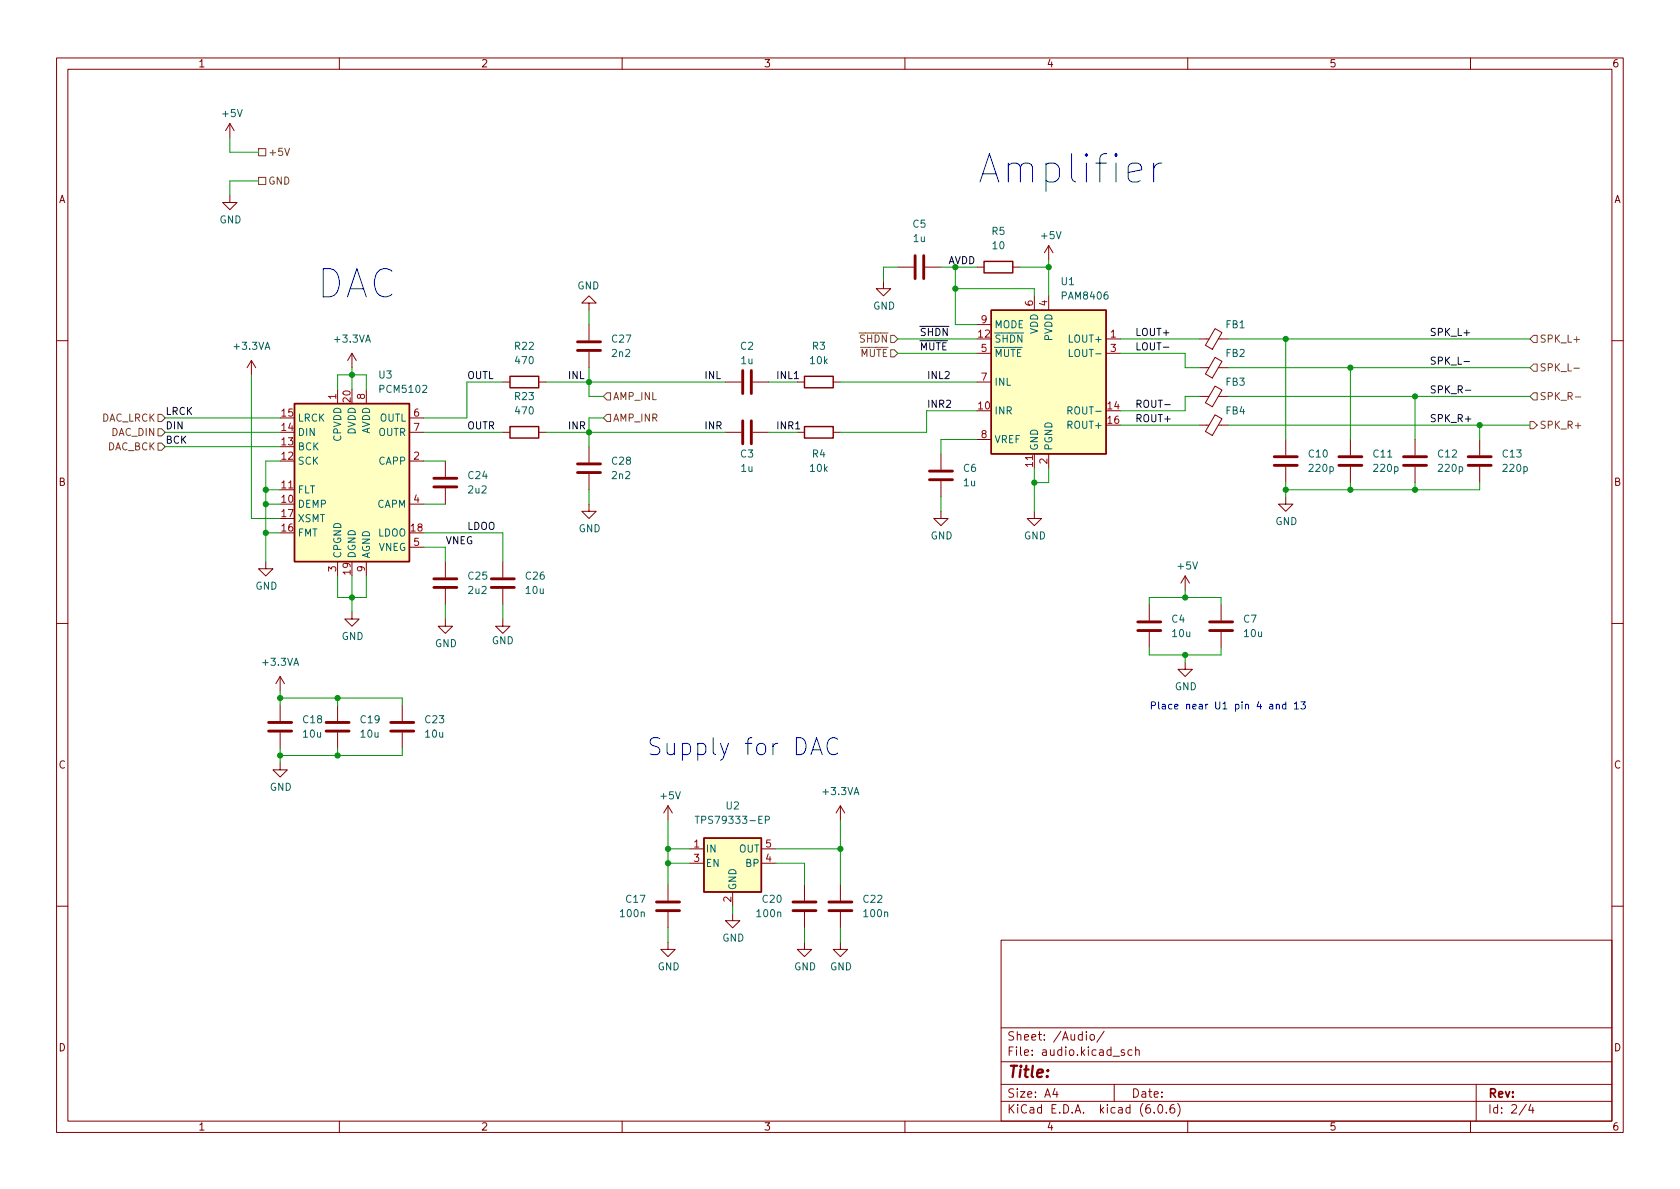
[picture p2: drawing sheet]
<svg xmlns="http://www.w3.org/2000/svg" width="297mm" height="210mm" viewBox="0 0 297 210" stroke-linecap="round" stroke-linejoin="round" font-family="sans-serif">
<g fill="none" stroke="#840000" stroke-width=".18">
<path d="M10 10.2h277v190.1h-277zM12 12.2h273v186.1h-273zM60 10.2v2M110 10.2v2M160 10.2v2M210 10.2v2M260 10.2v2M40.6 34.5v1.3h1.3l-1.3 1.3-1.2-1.3h1.2M40.6 21.8l-.7 1.3M40.6 21.8v2.6M40.6 21.8l.8 1.3M104.1 53.6h1.3l-1.3-1.3-1.2 1.3h1.2v1.3"/>
<path d="M104.1 57.4v2.8M156.2 49.8v1.2h1.3l-1.3 1.3-1.3-1.3h1.3M158.7 47.2h2.8M163.6 47.2h2.8M172.7 57.4h2.6M172.7 47.2h1.3M179.1 47.2h1.2M182.9 52.3v2.6M185.4 43.4v2.6M185.4 52.3v2.6M185.4 43.4l-.7 1.3M185.4 43.4l.8 1.3"/>
<path d="M195.6 59.9h2.5M212.1 59.9h1.6M214.8 58.1l1.3 .7-1.7 3-1.3-.7zM215.4 59.9h1.8M10 60.2h2M44.4 63.7l-.7 1.3M44.4 63.7v2.6M44.4 63.7l.8 1.3M59.7 68.8v2.6M62.2 62.5l-.7 1.2M62.2 62.5v2.5M62.2 62.5l.8 1.2"/>
<path d="M64.8 68.8v2.6M72.4 76.4h2.5M72.4 73.9h2.5M88.9 76.4h1.3M88.9 67.6h1.3M95.2 76.4h1.3M95.2 67.6h1.3M104.1 62.2v2.8M104.1 79v2.8M128.3 76.4h2.8M128.3 67.6h2.8M133.1 76.4h2.8"/>
<path d="M133.1 67.6h2.8M141 76.4h1.2M141 67.6h1.2M147.3 76.4h1.3M147.3 67.6h1.3M172.7 67.6h2.6M172.7 62.5h2.6M172.7 77.7h2.6M195.6 62.5h2.5M212.1 65h1.6M212.1 70.1h1.6M212.1 75.2h1.6"/>
<path d="M214.8 63.2l1.3 .7-1.7 2.9-1.3-.7zM214.8 68.3l1.3 .7-1.7 2.9-1.3-.7zM214.8 73.3l1.3 .8-1.7 2.9-1.3-.7zM215.4 65h1.8M215.4 70.1h1.8M215.4 75.2h1.8M227.3 77.7v2.8M238.8 77.7v2.8M250.2 77.7v2.8M261.6 77.7v2.8M285 60.2h2M47 99.3v1.3h1.3l-1.3 1.2-1.3-1.2h1.3"/>
<path d="M49.5 86.6h2.6M59.7 99.3v2.5M64.8 99.3v2.5M72.4 81.5h2.5M72.4 89.1h2.5M72.4 96.8h2.5M78.7 81.5v2.8M78.7 86.4v2.7M78.7 99.3v2.8M88.9 99.3v2.8M104.1 89.1v1.3h1.3l-1.3 1.3-1.2-1.3h1.2M104.1 83.8v2.8"/>
<path d="M166.4 90.4v1.3h1.2l-1.2 1.3-1.3-1.3h1.3M166.4 80.3v2.8M166.4 85.1v2.8M182.9 90.4v1.3h1.2l-1.2 1.3-1.3-1.3h1.3M182.9 80.3v2.5M185.4 80.3v2.5M227.3 87.9v1.2h1.3l-1.3 1.3-1.2-1.3h1.2M227.3 82.5v2.8M238.8 82.5v2.8M250.2 82.5v2.8M261.6 82.5v2.8M10 110.2h2"/>
<path d="M49.5 119.6l-.7 1.3M49.5 119.6v2.6M49.5 119.6l.8 1.3M62.2 108.2v1.3h1.3l-1.3 1.2-1.2-1.2h1.2M78.7 109.5v1.2h1.3l-1.3 1.3-1.2-1.3h1.2M78.7 104.1v2.8M88.9 109.5v1.2h1.3l-1.3 1.3-1.3-1.3h1.3M88.9 104.1v2.8M203.2 106.9v2.8M203.2 111.8v2.7M209.5 117.1v1.3h1.3l-1.3 1.2-1.2-1.2h1.2M209.5 101.8l-.7 1.3"/>
<path d="M209.5 101.8v2.6M209.5 101.8l.8 1.3M215.9 106.9v2.8M215.9 111.8v2.7M285 110.2h2M49.5 134.9v1.2h1.3l-1.3 1.3-1.2-1.3h1.2M49.5 124.7v2.8M49.5 129.5v2.8M59.7 124.7v2.8M59.7 129.5v2.8M71.1 124.7v2.8M71.1 129.5v2.8"/>
<path d="M118.1 142.5v2.5M118.1 156.5v2.8M118.1 142.5l-.8 1.3M118.1 142.5l.8 1.3M121.9 150.1h2.6M121.9 152.6h2.6M129.5 157.7v2.6M134.6 150.1h2.6M134.6 152.6h2.6M142.2 156.5v2.8M148.6 142.5l-.8 1.3M148.6 142.5v2.5"/>
<path d="M148.6 156.5v2.8M148.6 142.5l.8 1.3M10 160.2h2M118.1 166.6v1.3h1.3l-1.3 1.3-1.3-1.3h1.3M118.1 161.3v2.8M129.5 161.5v1.3h1.3l-1.3 1.3-1.2-1.3h1.2M142.2 166.6v1.3h1.3l-1.3 1.3-1.2-1.3h1.2M142.2 161.3v2.8M148.6 166.6v1.3h1.3l-1.3 1.3-1.3-1.3h1.3M148.6 161.3v2.8M177 166.3h108v32h-108zM285 160.2h2"/>
<path d="M60 198.3v2M110 198.3v2M160 198.3v2M177 194.8h108M177 191.8h108M177 187.8h108M177 181.8h108M186.5 192.5l-.4 1h1M186.9 193v1M192.1 182.4v.2M192.1 182.9v1M192.8 183.1l.2-.2 .4 .2 .1 .5-.1 .3h-.4l-.2-.1z"/>
<path d="M195.2 182.4l-1.3 1.9M197 191.8v3M198.8 185.7l-.4-.1-.2 .2 .1 .3 .5 .1v.4h-.6M200.1 185.7l-.4-.1-.3 .3v.4l.2 .3h.5M200.8 185.8l.2-.2 .4 .1v.9M200.8 185.1v1.5M204.1 196.7v.1M204.9 195.4l.2-.1a.81 .81 0 0 1 .6 .7 .81 .81 0 0 1-.3 .8h-.2a.81 .81 0 0 1-.6-.6 .81 .81 0 0 1 .3-.8zM206.2 196.7v.1M207.6 195.3a.59 .59 0 0 0-.7 .7v.5l.1 .3h.4l.2-.1 .1-.5-.1-.2-.5-.1-.2 .3M208.2 195.1a1.72 1.72 0 0 1 0 2.3M210 198.3v2"/>
<path d="M260 198.3v2M261 191.8v6.5M269.9 195.3l-1.3 1.9M270.6 195.3l-.3 1h.9M271 195.8v1"/>
</g>
<g fill="none" stroke="#840000" stroke-width=".51">
<path d="M161.8 45.2v4.1M163.3 45.2v4.1M102.1 62h4.1M102.1 60.4h4.1M131.3 65.5v4.1M131.3 74.4v4.1M132.8 65.5v4.1M132.8 74.4v4.1M76.7 86.1h4.1M76.7 84.6h4.1M102.1 83.6h4.1M102.1 82h4.1"/>
<path d="M164.3 84.8h4.1M164.3 83.3h4.1M225.3 82.3h4.1M225.3 80.8h4.1M236.7 82.3h4.1M236.7 80.8h4.1M248.2 82.3h4M248.2 80.8h4M259.6 82.3h4.1M259.6 80.8h4.1M76.7 103.9h4.1M76.7 102.4h4.1"/>
<path d="M86.9 103.9h4M86.9 102.4h4M201.2 111.5h4M201.2 110h4M213.9 111.5h4M213.9 110h4M47.5 129.3h4.1M47.5 127.8h4.1M57.7 129.3h4M57.7 127.8h4M69.1 129.3h4.1M69.1 127.8h4.1"/>
<path d="M116.1 159.5h4M140.2 159.5h4.1M146.6 159.5h4M116.1 161h4M140.2 161h4.1M146.6 161h4"/>
</g>
<path d="M174 46.2h5.1v2.1h-5.1zM175.3 54.9h20.3v25.4h-20.3zM52.1 71.4h20.3v27.9h-20.3zM90.2 75.4h5v2.1h-5zM90.2 66.5h5v2.1h-5zM142.2 75.4h5.1v2.1h-5.1zM142.2 66.5h5.1v2.1h-5.1zM124.5 148.2h10.1v9.5h-10.1z" fill="none" stroke="#840000" stroke-width=".25"/>
<g fill="#ffffc2" stroke="#ffffc2" stroke-width=".18">
<path d="M124.5 148.2h10.1v9.5h-10.1z"/>
<path d="M175.3 54.9h20.3v25.4h-20.3z"/>
<path d="M52.1 71.4h20.3v27.9h-20.3z"/>
</g>
<path d="M188.8 72.6l.6-.1 .2-.1-.1-.3-.7-.2v1.3M189.1 61.8v1.3h.6M122.9 144.3h.7M123.3 144.3v1.3M135.3 145l.6-.1 .1-.1v-.3l-.7-.2v1.3" fill="none" stroke="#006464" stroke-width=".18"/>
<g fill="none" stroke="#725600" stroke-width=".18">
<path d="M45.7 31.4h1.3v1.2h-1.3zM45.7 26.3h1.3v1.3h-1.3zM50.3 26.2l.5 1.3 .4-1.3M157.5 59.3h.6l.6 .6-.6 .7h-.6zM271.1 59.3h.7v1.3h-.7l-.6-.7zM27.9 78.4h.7l.6 .6-.6 .6h-.7zM27.9 75.8h.7l.6 .6-.6 .7h-.7zM27.9 73.3h.7l.6 .6-.6 .6h-.7zM107.3 73.3h.6v1.2h-.6l-.6-.6zM107.3 69.5h.6v1.2h-.6l-.6-.6zM157.5 61.8h.6l.6 .7-.6 .6h-.6zM270.5 74.5h.6l.7 .7-.7 .6h-.6z"/>
<path d="M271.1 64.4h.7v1.3h-.7l-.6-.7zM271.1 69.5h.7v1.2h-.7l-.6-.6zM278.3 65.1h1M278.3 60h1M278.5 70.2h1"/>
</g>
<path d="M258.9 58.9h.9M140.4 67h.8M205.7 61.4h1M205.9 71.6h1M258.9 63.9h.9M259.1 69h1" fill="none" stroke="#0f0f0f" stroke-width=".18"/>
<path d="M204 28.8v3.4M205.4 28.8a1.28 1.28 0 0 0-1.4 1M143.4 133.5l1-3 1 3M143.7 132.6h1.4M148.1 130.7a1.12 1.12 0 0 0-1.3-.1 1.12 1.12 0 0 0-.6 1.1 1.27 1.27 0 0 0 .4 1.4 1.27 1.27 0 0 0 1.3 .2l.2-.1M225.7 124.7l.1-.2 .3 .1 .1 .8M225.7 124.5v.9M227.3 124.6l-.3-.1-.3 .3 .2 .5h.4M227.3 124.1v1.3M228.9 124.5l.3-.4v1.3M228.9 125.4h.7M230 124.1h.8l-.4 .5 .3 .1v.6l-.1 .1-.6-.1" fill="none" stroke="#0000c2" stroke-width=".18"/>
<g fill="none" stroke="#009600" stroke-width=".18">
<path d="M40.6 24.4v2.5h5.1M45.7 32h-5.1v2.5M104.1 54.9v2.5M158.7 47.2h-2.5v2.6M158.7 59.9h14M166.4 47.2h6.3M168.9 51h14v1.3M168.9 47.2v10.2h3.8M180.3 47.2h5.1M185.4 46v6.3M198.1 59.9h14M217.2 59.9h53.3"/>
<path d="M227.3 59.9v17.8M29.2 73.9h20.3M29.2 76.4h20.3M29.2 79h20.3M44.4 66.3v25.4h5.1M59.7 68.8v-2.5h5.1v2.5M62.2 65v3.8M74.9 76.4h14M88.9 67.6h-6.4v6.3h-7.6M96.5 67.6h31.8M96.5 76.4h31.8M104.1 65v5.1h2.6"/>
<path d="M106.7 73.9h-2.6v5.1M135.9 67.6h5.1M135.9 76.4h5.1M148.6 67.6h24.1M158.7 62.5h14M172.7 77.7h-6.3v2.6M172.7 72.6h-8.9v3.8h-15.2M198.1 62.5h11.4v2.5h2.6M198.1 75.2h14M212.1 70.1h-2.6v2.5h-11.4M217.2 65h53.3M217.2 75.2h53.3"/>
<path d="M217.2 70.1h53.3M238.8 65v12.7M250.2 70.1v7.6M261.6 75.2v2.5M47 86.6h2.5M47 94.2h2.5M47 89.1h2.5M49.5 81.5h-2.5v17.8M74.9 94.2h14v5.1M74.9 96.8h3.8v2.5M74.9 81.5h3.8M74.9 89.1h3.8"/>
<path d="M104.1 86.6v2.5M166.4 87.9v2.5M182.9 82.8v7.6M185.4 82.8v2.5h-2.5M227.3 85.3v2.6M238.8 85.3v1.3M250.2 85.3v1.3M261.6 85.3v1.3h-34.3M59.7 101.8v3.9h5.1v-3.9M62.2 101.8v6.4M78.7 106.9v2.6M88.9 106.9v2.6"/>
<path d="M203.2 106.9v-1.2h12.7v1.2M203.2 114.5v1.3h12.7v-1.3M209.5 104.4v1.3M209.5 115.8v1.3M49.5 123.4h21.6v1.3M49.5 122.2v2.5M49.5 132.3v2.6M59.7 123.4v1.3M59.7 132.3v1.3M71.1 132.3v1.3h-21.6M118.1 145v11.5M118.1 150.1h3.8"/>
<path d="M118.1 152.6h3.8M137.2 150.1h11.4M137.2 152.6h5v3.9M148.6 145v11.5M118.1 164.1v2.5M129.5 160.3v1.2M142.2 164.1v2.5M148.6 164.1v2.5"/>
</g>
<g fill="#009600" stroke="#009600" stroke-width=".18">
<circle cx="148.6" cy="150.1" r=".46"/>
<circle cx="62.2" cy="105.7" r=".46"/>
<circle cx="118.1" cy="150.1" r=".46"/>
<circle cx="118.1" cy="152.6" r=".46"/>
<circle cx="185.4" cy="47.2" r=".46"/>
<circle cx="182.9" cy="85.3" r=".46"/>
<circle cx="168.9" cy="47.2" r=".46"/>
<circle cx="168.9" cy="51" r=".46"/>
<circle cx="47" cy="86.6" r=".46"/>
<circle cx="62.2" cy="66.3" r=".46"/>
<circle cx="209.5" cy="105.7" r=".46"/>
<circle cx="227.3" cy="59.9" r=".46"/>
<circle cx="209.5" cy="115.8" r=".46"/>
<circle cx="250.2" cy="86.6" r=".46"/>
<circle cx="238.8" cy="86.6" r=".46"/>
<circle cx="227.3" cy="86.6" r=".46"/>
<circle cx="238.8" cy="65" r=".46"/>
<circle cx="250.2" cy="70.1" r=".46"/>
<circle cx="261.6" cy="75.2" r=".46"/>
<circle cx="104.1" cy="67.6" r=".46"/>
<circle cx="104.1" cy="76.4" r=".46"/>
<circle cx="49.5" cy="123.4" r=".46"/>
<circle cx="59.7" cy="123.4" r=".46"/>
<circle cx="47" cy="89.1" r=".46"/>
<circle cx="47" cy="94.2" r=".46"/>
<circle cx="49.5" cy="133.6" r=".46"/>
<circle cx="59.7" cy="133.6" r=".46"/>
</g>
<g font-size="7" fill="#0000c2">
<text x="172.7" y="32.4">Amplifier</text>
<text x="55.9" y="52.7">DAC</text>
</g>
<text font-size="4.2" fill="#0000c2" x="114.3" y="133.6">Supply for DAC</text>
<text font-size="2.8" fill="#840000" x="178" y="190.6">Title:</text>
<g font-size="2.1" fill="#840000">
<text x="178" y="184">Sheet: /Audio/</text>
<text x="178" y="186.7">File: audio.kicad_sch</text>
<text x="178" y="196.9">KiCad E.D.A. kicad (6.0.6)</text>
<text x="178" y="194.1">Size: A4</text>
<text x="200" y="194.1">Date:</text>
<text x="263" y="194.1">Rev:</text>
<text x="263" y="196.9">Id: 2/4</text>
</g>
<g font-size="1.8" fill="#840000">
<text x="35" y="11.9">1</text>
<text x="85" y="11.9">2</text>
<text x="135" y="11.9">3</text>
<text x="185" y="11.9">4</text>
<text x="235" y="11.9">5</text>
<text x="285" y="11.9">6</text>
<text x="10.3" y="35.9">A</text>
<text x="285.3" y="35.9">A</text>
<text x="10.3" y="85.9">B</text>
<text x="285.3" y="85.9">B</text>
<text x="10.3" y="135.9">C</text>
<text x="285.3" y="135.9">C</text>
<text x="10.3" y="185.9">D</text>
<text x="285.3" y="185.9">D</text>
<text x="35" y="199.9">1</text>
<text x="85" y="199.9">2</text>
<text x="135" y="199.9">3</text>
<text x="185" y="199.9">4</text>
<text x="235" y="199.9">5</text>
<text x="285" y="199.9">6</text>
</g>
<g font-size="1.8" fill="#006464">
<text x="39.4" y="20.7">+5V</text>
<text x="38.8" y="39.5">GND</text>
<text x="161.4" y="40.3">C5</text>
<text x="175.4" y="41.5">R5</text>
<text x="161.5" y="42.8">1u</text>
<text x="175.5" y="44.1">10</text>
<text x="184.2" y="42.3">+5V</text>
<text x="102.1" y="51.2">GND</text>
<text x="187.7" y="50.4">U1</text>
<text x="187.9" y="53">PAM8406</text>
<text x="154.4" y="54.7">GND</text>
<text x="175.8" y="58">MODE</text>
<text x="183.5" y="59.1" transform="rotate(-90 183.5 59.1)">VDD</text>
<text x="216.8" y="58">FB1</text>
<text x="41.5" y="61.8">+3.3VA</text>
<text x="59.3" y="60.6">+3.3VA</text>
<text x="91.1" y="61.8">R22</text>
<text x="91.2" y="64.4">470</text>
<text x="108.3" y="60.6">C27</text>
<text x="108.3" y="63.1">2n2</text>
<text x="130.9" y="61.8">C2</text>
<text x="131" y="64.4">1u</text>
<text x="143.3" y="64.4">10k</text>
<text x="143.6" y="61.8">R3</text>
<text x="175.8" y="60.6">~{SHDN}</text>
<text x="175.8" y="63.1">~{MUTE}</text>
<text x="186.1" y="60.3" transform="rotate(-90 186.1 60.3)">PVDD</text>
<text x="189.2" y="60.6">LOUT+</text>
<text x="189.7" y="63.1">LOUT-</text>
<text x="216.8" y="63.1">FB2</text>
<text x="67" y="66.9">U3</text>
<text x="67.4" y="69.5">PCM5102</text>
<text x="91.1" y="70.7">R23</text>
<text x="175.8" y="68.2">INL</text>
<text x="216.8" y="68.2">FB3</text>
<text x="52.6" y="77.1">DIN</text>
<text x="52.6" y="74.5">LRCK</text>
<text x="62.9" y="76.9" transform="rotate(-90 62.9 76.9)">DVDD</text>
<text x="65.4" y="76.9" transform="rotate(-90 65.4 76.9)">AVDD</text>
<text x="66.9" y="77.1">OUTR</text>
<text x="67.1" y="74.5">OUTL</text>
<text x="91.2" y="73.3">470</text>
<text x="175.8" y="73.3">INR</text>
<text x="189" y="75.8">ROUT+</text>
<text x="189.5" y="73.3">ROUT-</text>
<text x="216.8" y="73.3">FB4</text>
<text x="52.6" y="82.2">SCK</text>
<text x="52.6" y="79.6">BCK</text>
<text x="60.3" y="78.1" transform="rotate(-90 60.3 78.1)">CPVDD</text>
<text x="67" y="82.2">CAPP</text>
<text x="108.3" y="82.2">C28</text>
<text x="130.9" y="80.9">C3</text>
<text x="131" y="83.4">1u</text>
<text x="143.3" y="83.4">10k</text>
<text x="143.6" y="80.9">R4</text>
<text x="170.4" y="83.4">C6</text>
<text x="175.8" y="78.4">VREF</text>
<text x="183.5" y="79.8" transform="rotate(-90 183.5 79.8)">GND</text>
<text x="186.1" y="79.8" transform="rotate(-90 186.1 79.8)">PGND</text>
<text x="231.4" y="80.9">C10</text>
<text x="231.6" y="83.4">220p</text>
<text x="242.9" y="80.9">C11</text>
<text x="243" y="83.4">220p</text>
<text x="254.3" y="80.9">C12</text>
<text x="254.5" y="83.4">220p</text>
<text x="265.7" y="80.9">C13</text>
<text x="265.9" y="83.4">220p</text>
<text x="52.6" y="89.8">DEMP</text>
<text x="52.6" y="87.2">FLT</text>
<text x="66.7" y="89.8">CAPM</text>
<text x="82.9" y="84.7">C24</text>
<text x="82.9" y="87.2">2u2</text>
<text x="108.3" y="84.7">2n2</text>
<text x="170.4" y="86">1u</text>
<text x="52.6" y="94.9">FMT</text>
<text x="52.6" y="92.3">XSMT</text>
<text x="66.8" y="94.9">LDOO</text>
<text x="102.3" y="94.1">GND</text>
<text x="164.5" y="95.4">GND</text>
<text x="181" y="95.4">GND</text>
<text x="225.5" y="92.8">GND</text>
<text x="60.3" y="98.8" transform="rotate(-90 60.3 98.8)">CPGND</text>
<text x="62.9" y="98.8" transform="rotate(-90 62.9 98.8)">DGND</text>
<text x="65.4" y="98.8" transform="rotate(-90 65.4 98.8)">AGND</text>
<text x="66.9" y="97.4">VNEG</text>
<text x="208.3" y="100.7">+5V</text>
<text x="45.1" y="104.3">GND</text>
<text x="82.9" y="102.5">C25</text>
<text x="82.9" y="105">2u2</text>
<text x="93" y="102.5">C26</text>
<text x="93" y="105">10u</text>
<text x="60.4" y="113.2">GND</text>
<text x="86.9" y="113.9">GND</text>
<text x="207.2" y="110.1">C4</text>
<text x="207.3" y="112.6">10u</text>
<text x="219.9" y="110.1">C7</text>
<text x="220" y="112.6">10u</text>
<text x="46.6" y="117.7">+3.3VA</text>
<text x="76.9" y="114.4">GND</text>
<text x="207.7" y="122">GND</text>
<text x="53.6" y="127.9">C18</text>
<text x="53.7" y="130.4">10u</text>
<text x="63.8" y="127.9">C19</text>
<text x="63.8" y="130.4">10u</text>
<text x="75.2" y="127.9">C23</text>
<text x="75.3" y="130.4">10u</text>
<text x="47.7" y="139.8">GND</text>
<text x="116.9" y="141.3">+5V</text>
<text x="128.4" y="143.1">U2</text>
<text x="145.6" y="140.6">+3.3VA</text>
<text x="123.9" y="145.7">TPS79333-EP</text>
<text x="124.7" y="150.7">IN</text>
<text x="124.7" y="153.3">EN</text>
<text x="130.6" y="150.7">OUT</text>
<text x="131.9" y="153.3">BP</text>
<text x="110.8" y="159.6">C17</text>
<text x="130.2" y="157.5" transform="rotate(-90 130.2 157.5)">GND</text>
<text x="134.9" y="159.6">C20</text>
<text x="152.7" y="159.6">C22</text>
<text x="109.8" y="162.2">100n</text>
<text x="127.7" y="166.5">GND</text>
<text x="133.9" y="162.2">100n</text>
<text x="152.9" y="162.2">100n</text>
<text x="116.3" y="171.6">GND</text>
<text x="140.4" y="171.6">GND</text>
<text x="146.7" y="171.6">GND</text>
</g>
<g font-size="1.8" fill="#725600">
<text x="47.4" y="27.6">+5V</text>
<text x="47.4" y="32.6">GND</text>
<text x="150.7" y="63.1">~{MUTE}</text>
<text x="150.7" y="60.6">~{SHDN}</text>
<text x="272.2" y="65.7">SPK_L-</text>
<text x="272.2" y="60.6">SPK_L+</text>
<text x="108.3" y="70.7">AMP_INL</text>
<text x="272.2" y="70.7">SPK_R-</text>
<text x="17.8" y="74.5">DAC_LRCK</text>
<text x="19.7" y="77.1">DAC_DIN</text>
<text x="108.3" y="74.5">AMP_INR</text>
<text x="272.2" y="75.8">SPK_R+</text>
<text x="18.9" y="79.6">DAC_BCK</text>
</g>
<g font-size="1.8" fill="#0f0f0f">
<text x="167.6" y="46.7">AVDD</text>
<text x="162.6" y="59.4">~{SHDN}</text>
<text x="200.7" y="59.4">LOUT+</text>
<text x="252.7" y="59.4">SPK_L+</text>
<text x="162.6" y="61.9">~{MUTE}</text>
<text x="200.7" y="61.9">LOUT-</text>
<text x="252.7" y="64.5">SPK_L-</text>
<text x="82.5" y="67">OUTL</text>
<text x="100.3" y="67">INL</text>
<text x="124.5" y="67">INL</text>
<text x="137.2" y="67">INL1</text>
<text x="163.8" y="67">INL2</text>
<text x="252.7" y="69.6">SPK_R-</text>
<text x="29.2" y="73.4">LRCK</text>
<text x="29.2" y="75.9">DIN</text>
<text x="82.5" y="75.9">OUTR</text>
<text x="100.3" y="75.9">INR</text>
<text x="124.5" y="75.9">INR</text>
<text x="137.2" y="75.9">INR1</text>
<text x="163.8" y="72.1">INR2</text>
<text x="200.7" y="74.6">ROUT+</text>
<text x="200.7" y="72.1">ROUT-</text>
<text x="252.7" y="74.6">SPK_R+</text>
<text x="29.2" y="78.4">BCK</text>
<text x="82.5" y="93.7">LDOO</text>
<text x="78.7" y="96.2">VNEG</text>
</g>
<g font-size="1.8" fill="#a90000">
<text x="173" y="59.7">12</text>
<text x="173.5" y="57.1">9</text>
<text x="182.6" y="54.1" transform="rotate(-90 182.6 54.1)">6</text>
<text x="185.2" y="54.1" transform="rotate(-90 185.2 54.1)">4</text>
<text x="196.4" y="59.7">1</text>
<text x="173.5" y="62.2">5</text>
<text x="196.4" y="62.2">3</text>
<text x="59.4" y="70.6" transform="rotate(-90 59.4 70.6)">1</text>
<text x="62" y="71.1" transform="rotate(-90 62 71.1)">20</text>
<text x="64.5" y="70.6" transform="rotate(-90 64.5 70.6)">8</text>
<text x="173.5" y="67.3">7</text>
<text x="49.8" y="76.2">14</text>
<text x="49.8" y="73.7">15</text>
<text x="73.2" y="73.7">6</text>
<text x="73.2" y="76.2">7</text>
<text x="173" y="72.4">10</text>
<text x="173.5" y="77.5">8</text>
<text x="195.9" y="72.4">14</text>
<text x="195.9" y="74.9">16</text>
<text x="49.8" y="81.3">12</text>
<text x="49.8" y="78.7">13</text>
<text x="73.2" y="81.3">2</text>
<text x="182.6" y="82.5" transform="rotate(-90 182.6 82.5)">11</text>
<text x="185.2" y="82" transform="rotate(-90 185.2 82)">2</text>
<text x="49.8" y="88.9">10</text>
<text x="49.8" y="86.4">11</text>
<text x="73.2" y="88.9">4</text>
<text x="49.8" y="94">16</text>
<text x="49.8" y="91.4">17</text>
<text x="72.7" y="94">18</text>
<text x="59.4" y="101.1" transform="rotate(-90 59.4 101.1)">3</text>
<text x="62" y="101.6" transform="rotate(-90 62 101.6)">19</text>
<text x="64.5" y="101.1" transform="rotate(-90 64.5 101.1)">9</text>
<text x="73.2" y="96.5">5</text>
<text x="122.7" y="149.9">1</text>
<text x="135.4" y="149.9">5</text>
<text x="122.7" y="152.4">3</text>
<text x="135.4" y="152.4">4</text>
<text x="129.3" y="159.5" transform="rotate(-90 129.3 159.5)">2</text>
</g>
<text font-size="1.8" fill="#0000c2" x="203.2" y="125.4">Place near U1 pin 4 and 13</text>
</svg>
